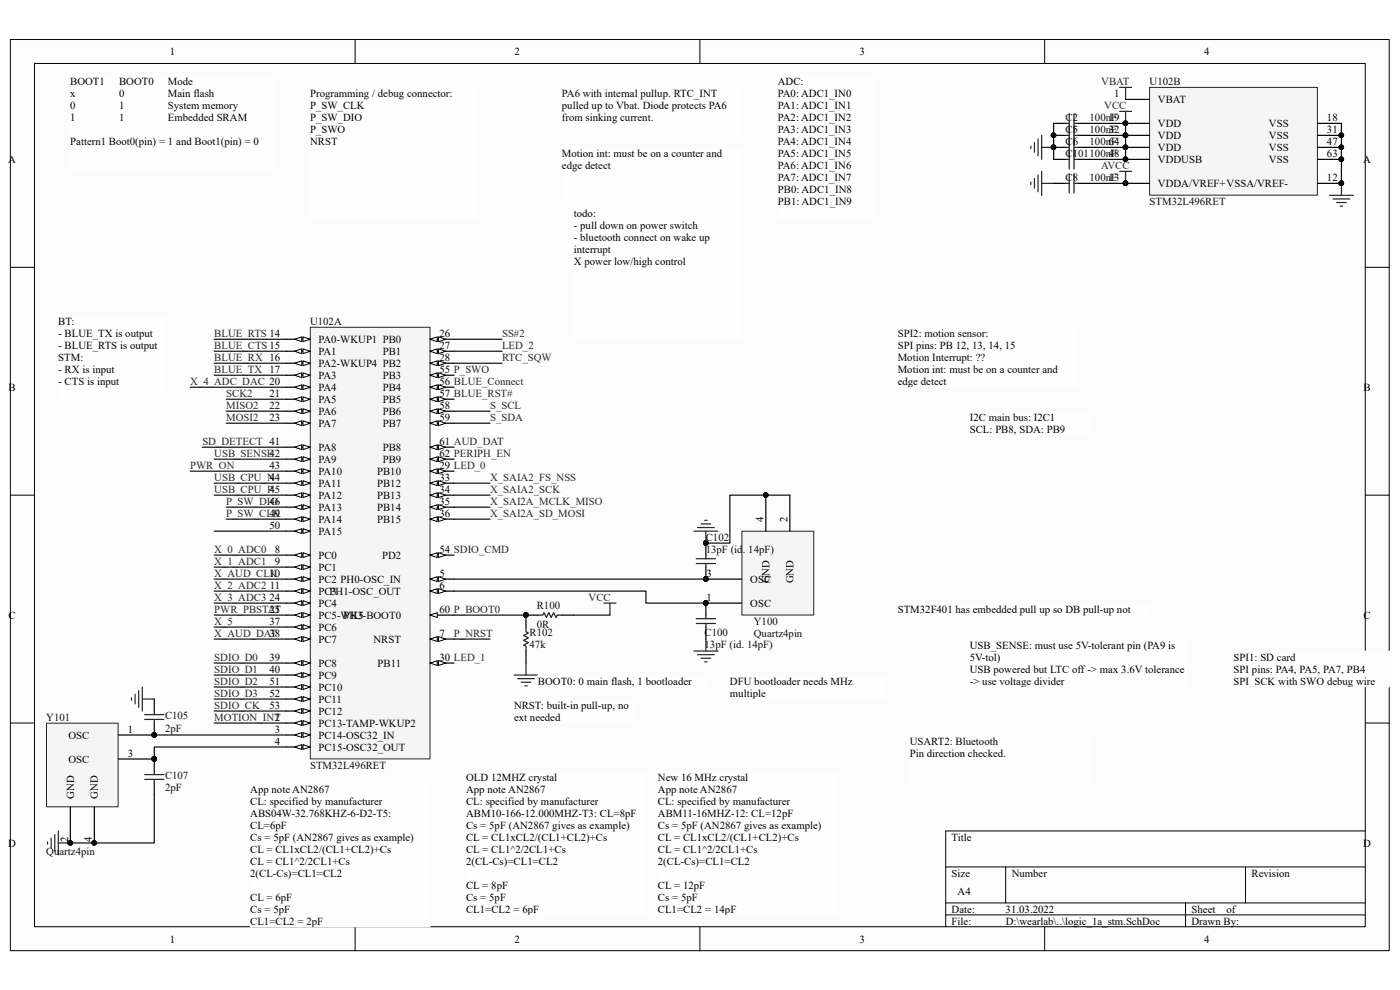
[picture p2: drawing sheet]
<svg xmlns="http://www.w3.org/2000/svg" width="297mm" height="210mm" viewBox="0 0 297 210" stroke-linecap="round" stroke-linejoin="round" font-family="sans-serif">
<path d="M2.2 8.4h292.5v193.3h-292.5z" fill="#fcfcfc"/>
<path d="M2.2 8.4h292.5v193.3h-292.5z" fill="none" stroke="#000" stroke-width=".21"/>
<path d="M7.4 13.5h282.2v183.1h-282.2z" fill="#fcfcfc"/>
<g fill="none" stroke="#000" stroke-width=".21">
<path d="M7.3 13.5h282.3v183.1h-282.3zM75.3 8.4v5.1M148.5 8.4v5.1M221.6 8.4v5.1M2.2 56.7h5.1M289.7 56.7h5.1M2.2 105h5.1M289.7 105h5.1M2.2 153.4h5.1M289.7 153.4h5.1M289.7 176.3h-89.1v20.3M75.3 196.6v5.1"/>
<path d="M148.5 196.6v5.1M200.6 183.9h89.1M200.6 191.5h89.1M200.6 194.1h89.1M213.4 183.9v7.6M221.6 196.6v5.1M251.5 191.5v5.1M264.2 183.9v7.6"/>
</g>
<g fill="none" stroke="#262626" stroke-width=".25">
<path d="M218.7 38.6v.6M219.5 37.9v2M220.2 37.1v3.6M221 36.4v5M221 38.9h2.5M237.5 23.6h2.6M237.5 36.4h2.6M238.8 23.6v2.6M238.8 36.4v2.5M284.6 38.9v2.5M282 41.4h5.1M282.8 42.2h3.6"/>
<path d="M283.6 43h2M284.3 43.7h.5"/>
</g>
<g fill="#0e0e0e" stroke="#0e0e0e" stroke-width=".21">
<circle cx="238.8" cy="26.1" r=".48"/>
<circle cx="284.6" cy="38.9" r=".48"/>
<circle cx="238.8" cy="38.9" r=".48"/>
<circle cx="223.5" cy="28.7" r=".48"/>
<circle cx="223.5" cy="31.2" r=".48"/>
</g>
<path d="M223.5 26.2h2.6M223.5 28.7h2.6M223.5 31.3h2.6M223.5 38.9h2.6M228.6 26.2h2.6M228.6 28.7h2.6M228.6 31.3h2.6M228.6 38.9h2.6" fill="none" stroke="#000" stroke-width=".25"/>
<path d="M226.1 26.2h.7M226.1 28.7h.7M226.1 31.3h.7M226.1 38.9h.7M226.8 24.1v9.2M226.8 36.9v4M227.9 24.1v9.2M227.9 36.9v4M227.9 26.2h.7M227.9 28.7h.7M227.9 31.3h.7M227.9 38.9h.7" fill="none" stroke="#1c1c1c" stroke-width=".25"/>
<path d="M98.9 163.6h38.1v30.5h-38.1z" fill="#fefefe"/>
<path d="M98.9 163.6h38.1v30.5h-38.1z" fill="none" stroke="#fefefe" stroke-width=".21"/>
<path d="M147.2 112.7h5.1M148 111.9h3.5M148.7 111.1h2.1M149.5 110.4h.5M149.8 112.7v2.5" fill="none" stroke="#262626" stroke-width=".25"/>
<circle cx="149.7" cy="115.2" r=".48" fill="#0e0e0e" stroke="#0e0e0e" stroke-width=".21"/>
<path d="M157.4 112.7h15.2v17.8h-15.2z" fill="#f5f5f5"/>
<path d="M157.4 112.7h15.2v17.8h-15.2z" fill="none" stroke="#262626" stroke-width=".21"/>
<path d="M149.8 115.2v2.6M162.5 105v7.7M167.6 105v7.7M149.8 120.3v2.6h7.6M149.8 133v2.6M157.4 127.9h-7.6v2.6" fill="none" stroke="#000" stroke-width=".25"/>
<g fill="#0e0e0e" stroke="#0e0e0e" stroke-width=".21">
<circle cx="162.4" cy="105" r=".48"/>
<circle cx="149.7" cy="127.9" r=".48"/>
<circle cx="149.7" cy="122.8" r=".48"/>
<circle cx="149.7" cy="115.2" r=".48"/>
</g>
<path d="M147.2 138.1h5.1M148 138.9h3.5M148.7 139.6h2.1M149.8 135.6v2.5M149.5 140.4h.5" fill="none" stroke="#262626" stroke-width=".25"/>
<path d="M147.7 119.5h4.1M147.7 118.5h4.1M149.8 117.8v.7M149.8 119.5v.8M147.7 132.3h4.1M147.7 131.2h4.1M149.8 130.5v.7M149.8 132.3v.7" fill="none" stroke="#1c1c1c" stroke-width=".25"/>
<path d="M119.3 18.6h38.1v10.1h-38.1z" fill="#fefefe"/>
<path d="M119.2 18.5h38.2v10.2h-38.2z" fill="none" stroke="#fefefe" stroke-width=".21"/>
<path d="M205.8 87.3h25.3v5h-25.3z" fill="#fefefe"/>
<path d="M205.7 87.2h25.4v5.1h-25.4z" fill="none" stroke="#fefefe" stroke-width=".21"/>
<path d="M190.5 69.5h38.1v12.6h-38.1z" fill="#fefefe"/>
<path d="M190.5 69.4h38.1v12.7h-38.1z" fill="none" stroke="#fefefe" stroke-width=".21"/>
<path d="M261.7 138.2h33v7.5h-33z" fill="#fefefe"/>
<path d="M261.7 138.1h33v7.6h-33z" fill="none" stroke="#fefefe" stroke-width=".21"/>
<path d="M193.1 156h38v10.1h-38z" fill="#fefefe"/>
<path d="M193 156h38.1v10.1h-38.1z" fill="none" stroke="#fefefe" stroke-width=".21"/>
<path d="M205.8 135.6h45.7v10.1h-45.7z" fill="#fefefe"/>
<path d="M205.7 135.6h45.8v10.1h-45.8z" fill="none" stroke="#fefefe" stroke-width=".21"/>
<path d="M165.1 16h20.2v30.5h-20.2z" fill="#fefefe"/>
<path d="M165 16h20.3v30.5h-20.3z" fill="none" stroke="#fefefe" stroke-width=".21"/>
<path d="M65.9 18.6h35.5v27.9h-35.5z" fill="#fefefe"/>
<path d="M65.8 18.5h35.6v28h-35.6z" fill="none" stroke="#fefefe" stroke-width=".21"/>
<path d="M119.3 31.3h38.1v12.6h-38.1z" fill="#fefefe"/>
<path d="M119.2 31.3h38.2v12.6h-38.2z" fill="none" stroke="#fefefe" stroke-width=".21"/>
<path d="M45.5 122.9h15.2M96.3 135.6h7.7" fill="none" stroke="#0e0e0e" stroke-width=".25"/>
<path d="M109.1 148.3h25.4v5h-25.4z" fill="#fefefe"/>
<path d="M109.1 148.3h25.4v5h-25.4z" fill="none" stroke="#fefefe" stroke-width=".21"/>
<path d="M154.9 143.3h33v5h-33z" fill="#fefefe"/>
<path d="M154.9 143.2h33v5.1h-33z" fill="none" stroke="#fefefe" stroke-width=".21"/>
<path d="M96.3 102.5h7.7" fill="none" stroke="#0e0e0e" stroke-width=".25"/>
<path d="M111.6 130.5v2.5M111.6 138.1v2.6" fill="none" stroke="#000" stroke-width=".25"/>
<circle cx="111.6" cy="130.5" r=".48" fill="#0e0e0e" stroke="#0e0e0e" stroke-width=".21"/>
<path d="M111.6 133v1l.5 .3-1 .5 1 .5-1 .5 1 .5-1 .5 .5 .3v1" fill="none" stroke="#1c1c1c" stroke-width=".25"/>
<path d="M190.5 128h53.3v2.5h-53.3z" fill="#fefefe"/>
<path d="M190.5 128h53.3v2.5h-53.3z" fill="none" stroke="#fefefe" stroke-width=".21"/>
<path d="M223.5 26.2v7.6M231.2 28.7h7.6M231.2 31.3h7.6M231.2 38.9h7.6M284.6 26.2v12.7" fill="none" stroke="#0e0e0e" stroke-width=".25"/>
<g fill="#0e0e0e" stroke="#0e0e0e" stroke-width=".21">
<circle cx="284.6" cy="38.9" r=".48"/>
<circle cx="284.6" cy="33.8" r=".48"/>
<circle cx="284.6" cy="31.2" r=".48"/>
<circle cx="284.6" cy="28.7" r=".48"/>
<circle cx="238.8" cy="28.7" r=".48"/>
<circle cx="238.8" cy="31.2" r=".48"/>
<circle cx="223.5" cy="31.2" r=".48"/>
<circle cx="223.5" cy="28.7" r=".48"/>
<circle cx="238.8" cy="38.9" r=".48"/>
<circle cx="14.9" cy="178.8" r=".48"/>
</g>
<path d="M223.5 33.8h2.6M228.6 33.8h2.6" fill="none" stroke="#000" stroke-width=".25"/>
<path d="M226.1 33.8h.7M226.8 31.8v4M227.9 31.8v4M227.9 33.8h.7" fill="none" stroke="#1c1c1c" stroke-width=".25"/>
<path d="M237.5 18.5h2.6M238.8 18.5v2.6M218.7 31v.5M219.5 30.2v2.1M220.2 29.5v3.5M221 28.7v5.1M221 31.3h2.5M10.1 178.6v.5M10.9 177.8v2M11.6 177v3.6M12.4 176.3v5.1M12.4 178.8h2.5" fill="none" stroke="#262626" stroke-width=".25"/>
<path d="M9.9 153.5h15.2v17.7h-15.2z" fill="#f5f5f5"/>
<path d="M9.9 153.4h15.2v17.8h-15.2z" fill="none" stroke="#262626" stroke-width=".21"/>
<path d="M32.7 153.4v2.5h-7.6M32.7 148.3v2.5M14.9 171.2v7.6M20 171.2v7.6M25.1 161h7.6" fill="none" stroke="#000" stroke-width=".25"/>
<g fill="#0e0e0e" stroke="#0e0e0e" stroke-width=".21">
<circle cx="14.9" cy="178.8" r=".48"/>
<circle cx="20" cy="178.8" r=".48"/>
<circle cx="32.7" cy="155.9" r=".48"/>
<circle cx="32.7" cy="161" r=".48"/>
</g>
<path d="M27.9 148v.5M28.7 147.3v2M29.4 146.5v3.6M30.2 145.7v5.1M30.2 148.3h2.5" fill="none" stroke="#262626" stroke-width=".25"/>
<path d="M30.7 151.6h4.1M30.7 152.6h4.1M32.7 150.8v.8M32.7 152.6v.8" fill="none" stroke="#1c1c1c" stroke-width=".25"/>
<path d="M60.7 158.5h-28v2.5" fill="none" stroke="#0e0e0e" stroke-width=".25"/>
<path d="M53.1 166.2h38.1v30.4h-38.1z" fill="#fefefe"/>
<path d="M53.1 166.1h38.1v30.5h-38.1z" fill="none" stroke="#fefefe" stroke-width=".21"/>
<path d="M32.7 161v2.6M32.7 166.1v2.5" fill="none" stroke="#000" stroke-width=".25"/>
<g fill="#0e0e0e" stroke="#0e0e0e" stroke-width=".21">
<circle cx="32.7" cy="161" r=".48"/>
<circle cx="20" cy="178.8" r=".48"/>
<circle cx="14.9" cy="178.8" r=".48"/>
<circle cx="32.7" cy="155.9" r=".48"/>
<circle cx="111.6" cy="130.5" r=".48"/>
</g>
<path d="M30.7 164.3h4.1M30.7 165.3h4.1M32.7 163.6v.7M32.7 165.3v.8" fill="none" stroke="#1c1c1c" stroke-width=".25"/>
<g fill="none" stroke="#0e0e0e" stroke-width=".25">
<path d="M45.5 72h15.2M45.5 74.5h15.2M45.5 77.1h15.2M45.5 79.6h15.2M96.3 72h10.2M96.3 77.1h10.2M40.4 82.1h20.3M45.5 97.4h15.2M48 87.2h12.7M48 89.8h12.7M48 84.7h12.7M96.3 87.2h7.7"/>
<path d="M96.3 89.8h7.7M45.5 102.5h15.2M45.5 105h15.2M45.5 117.8h15.2M45.5 112.7h15.2M48 107.6h12.7M48 110.1h12.7M96.3 105h7.7M96.3 107.6h7.7M96.3 110.1h7.7M45.5 120.3h15.2M45.5 127.9h15.2"/>
<path d="M45.5 130.5h15.2M45.5 125.4h15.2M96.3 130.5h15.3M32.7 155.9h28M45.5 140.7h15.2M45.5 143.2h15.2M45.5 145.7h15.2M45.5 148.3h15.2M45.5 150.8h15.2M32.7 168.6v10.2h-17.8"/>
</g>
<path d="M109 143.2h5.1M109.8 144h3.6M110.6 144.7h2M111.3 145.5h.5M111.6 140.7v2.5" fill="none" stroke="#262626" stroke-width=".25"/>
<path d="M15 16h43.1v20.3h-43.1z" fill="#fefefe"/>
<path d="M14.9 16h43.2v20.3h-43.2z" fill="none" stroke="#fefefe" stroke-width=".21"/>
<path d="M114.2 143.3h35.5v2.4h-35.5z" fill="#fefefe"/>
<path d="M114.1 143.2h35.6v2.5h-35.6z" fill="none" stroke="#fefefe" stroke-width=".21"/>
<path d="M128.1 127.9h2.6M129.4 127.9v2.6" fill="none" stroke="#262626" stroke-width=".25"/>
<path d="M96.3 125.4h40.7v2.5h12.8M96.3 122.9h53.5" fill="none" stroke="#0e0e0e" stroke-width=".25"/>
<g fill="#0e0e0e" stroke="#0e0e0e" stroke-width=".21">
<circle cx="149.7" cy="122.8" r=".48"/>
<circle cx="149.7" cy="127.9" r=".48"/>
</g>
<path d="M121.8 44h35.6v27.9h-35.6z" fill="#fefefe"/>
<path d="M121.8 44h35.6v27.9h-35.6z" fill="none" stroke="#fefefe" stroke-width=".21"/>
<path d="M45.5 153.4h15.2" fill="none" stroke="#0e0e0e" stroke-width=".25"/>
<path d="M12.4 66.9h22.8v17.8h-22.8z" fill="#fefefe"/>
<path d="M12.4 66.9h22.8v17.8h-22.8z" fill="none" stroke="#fefefe" stroke-width=".21"/>
<path d="M42.9 94.9h17.8" fill="none" stroke="#0e0e0e" stroke-width=".25"/>
<path d="M65.9 69.5h25.3v91.5h-25.3z" fill="#f5f5f5"/>
<path d="M65.8 69.4h25.4v91.6h-25.4z" fill="none" stroke="#262626" stroke-width=".21"/>
<path d="M60.7 72h5.1" fill="none" stroke="#000" stroke-width=".25"/>
<path d="M64.3 71.5l1.5 .5-1.5 .5z" fill="#fcfcfc"/>
<path d="M64.3 71.5l1.5 .5-1.5 .5z" fill="none" stroke="#000" stroke-width=".21"/>
<path d="M62.5 72l1.5-.5v1z" fill="#fcfcfc"/>
<path d="M62.5 72l1.5-.5v1z" fill="none" stroke="#000" stroke-width=".21"/>
<path d="M60.7 74.5h5.1" fill="none" stroke="#000" stroke-width=".25"/>
<path d="M64.3 74l1.5 .5-1.5 .5z" fill="#fcfcfc"/>
<path d="M64.3 74l1.5 .5-1.5 .5z" fill="none" stroke="#000" stroke-width=".21"/>
<path d="M62.5 74.5l1.5-.5v1z" fill="#fcfcfc"/>
<path d="M62.5 74.5l1.5-.5v1z" fill="none" stroke="#000" stroke-width=".21"/>
<path d="M60.7 77.1h5.1" fill="none" stroke="#000" stroke-width=".25"/>
<path d="M64.3 76.5l1.5 .6-1.5 .5z" fill="#fcfcfc"/>
<path d="M64.3 76.5l1.5 .6-1.5 .5z" fill="none" stroke="#000" stroke-width=".21"/>
<path d="M62.5 77.1l1.5-.6v1.1z" fill="#fcfcfc"/>
<path d="M62.5 77.1l1.5-.6v1.1z" fill="none" stroke="#000" stroke-width=".21"/>
<path d="M60.7 79.6h5.1" fill="none" stroke="#000" stroke-width=".25"/>
<path d="M64.3 79.1l1.5 .5-1.5 .5z" fill="#fcfcfc"/>
<path d="M64.3 79.1l1.5 .5-1.5 .5z" fill="none" stroke="#000" stroke-width=".21"/>
<path d="M62.5 79.6l1.5-.5v1z" fill="#fcfcfc"/>
<path d="M62.5 79.6l1.5-.5v1z" fill="none" stroke="#000" stroke-width=".21"/>
<path d="M60.7 82.1h5.1" fill="none" stroke="#000" stroke-width=".25"/>
<path d="M64.3 81.6l1.5 .5-1.5 .6z" fill="#fcfcfc"/>
<path d="M64.3 81.6l1.5 .5-1.5 .6z" fill="none" stroke="#000" stroke-width=".21"/>
<path d="M62.5 82.1l1.5-.5v1.1z" fill="#fcfcfc"/>
<path d="M62.5 82.1l1.5-.5v1.1z" fill="none" stroke="#000" stroke-width=".21"/>
<path d="M60.7 84.7h5.1" fill="none" stroke="#000" stroke-width=".25"/>
<path d="M64.3 84.2l1.5 .5-1.5 .5z" fill="#fcfcfc"/>
<path d="M64.3 84.2l1.5 .5-1.5 .5z" fill="none" stroke="#000" stroke-width=".21"/>
<path d="M62.5 84.7l1.5-.5v1z" fill="#fcfcfc"/>
<path d="M62.5 84.7l1.5-.5v1z" fill="none" stroke="#000" stroke-width=".21"/>
<path d="M60.7 87.2h5.1" fill="none" stroke="#000" stroke-width=".25"/>
<path d="M64.3 86.7l1.5 .5-1.5 .5z" fill="#fcfcfc"/>
<path d="M64.3 86.7l1.5 .5-1.5 .5z" fill="none" stroke="#000" stroke-width=".21"/>
<path d="M62.5 87.2l1.5-.5v1z" fill="#fcfcfc"/>
<path d="M62.5 87.2l1.5-.5v1z" fill="none" stroke="#000" stroke-width=".21"/>
<path d="M60.7 89.8h5.1" fill="none" stroke="#000" stroke-width=".25"/>
<path d="M64.3 89.3l1.5 .5-1.5 .5z" fill="#fcfcfc"/>
<path d="M64.3 89.3l1.5 .5-1.5 .5z" fill="none" stroke="#000" stroke-width=".21"/>
<path d="M62.5 89.8l1.5-.5v1z" fill="#fcfcfc"/>
<path d="M62.5 89.8l1.5-.5v1z" fill="none" stroke="#000" stroke-width=".21"/>
<path d="M91.2 72h5.1" fill="none" stroke="#000" stroke-width=".25"/>
<path d="M91.2 72l1.6-.5v1z" fill="#fcfcfc"/>
<path d="M91.2 72l1.6-.5v1z" fill="none" stroke="#000" stroke-width=".21"/>
<path d="M93 71.5l1.5 .5-1.5 .5z" fill="#fcfcfc"/>
<path d="M93 71.5l1.5 .5-1.5 .5z" fill="none" stroke="#000" stroke-width=".21"/>
<path d="M91.2 74.5h5.1" fill="none" stroke="#000" stroke-width=".25"/>
<path d="M91.2 74.5l1.6-.5v1z" fill="#fcfcfc"/>
<path d="M91.2 74.5l1.6-.5v1z" fill="none" stroke="#000" stroke-width=".21"/>
<path d="M93 74l1.5 .5-1.5 .5z" fill="#fcfcfc"/>
<path d="M93 74l1.5 .5-1.5 .5z" fill="none" stroke="#000" stroke-width=".21"/>
<path d="M91.2 77.1h5.1" fill="none" stroke="#000" stroke-width=".25"/>
<path d="M91.2 77.1l1.6-.6v1.1z" fill="#fcfcfc"/>
<path d="M91.2 77.1l1.6-.6v1.1z" fill="none" stroke="#000" stroke-width=".21"/>
<path d="M93 76.5l1.5 .6-1.5 .5z" fill="#fcfcfc"/>
<path d="M93 76.5l1.5 .6-1.5 .5z" fill="none" stroke="#000" stroke-width=".21"/>
<path d="M91.2 100h5.1" fill="none" stroke="#000" stroke-width=".25"/>
<path d="M91.2 100l1.6-.6v1.1z" fill="#fcfcfc"/>
<path d="M91.2 100l1.6-.6v1.1z" fill="none" stroke="#000" stroke-width=".21"/>
<path d="M93 99.4l1.5 .6-1.5 .5z" fill="#fcfcfc"/>
<path d="M93 99.4l1.5 .6-1.5 .5z" fill="none" stroke="#000" stroke-width=".21"/>
<path d="M91.2 102.5h5.1" fill="none" stroke="#000" stroke-width=".25"/>
<path d="M91.2 102.5l1.6-.5v1z" fill="#fcfcfc"/>
<path d="M91.2 102.5l1.6-.5v1z" fill="none" stroke="#000" stroke-width=".21"/>
<path d="M93 102l1.5 .5-1.5 .5z" fill="#fcfcfc"/>
<path d="M93 102l1.5 .5-1.5 .5z" fill="none" stroke="#000" stroke-width=".21"/>
<path d="M91.2 105h5.1" fill="none" stroke="#000" stroke-width=".25"/>
<path d="M91.2 105l1.6-.5v1.1z" fill="#fcfcfc"/>
<path d="M91.2 105l1.6-.5v1.1z" fill="none" stroke="#000" stroke-width=".21"/>
<path d="M93 104.5l1.5 .5-1.5 .6z" fill="#fcfcfc"/>
<path d="M93 104.5l1.5 .5-1.5 .6z" fill="none" stroke="#000" stroke-width=".21"/>
<path d="M91.2 107.6h5.1" fill="none" stroke="#000" stroke-width=".25"/>
<path d="M91.2 107.6l1.6-.5v1z" fill="#fcfcfc"/>
<path d="M91.2 107.6l1.6-.5v1z" fill="none" stroke="#000" stroke-width=".21"/>
<path d="M93 107.1l1.5 .5-1.5 .5z" fill="#fcfcfc"/>
<path d="M93 107.1l1.5 .5-1.5 .5z" fill="none" stroke="#000" stroke-width=".21"/>
<path d="M91.2 110.1h5.1" fill="none" stroke="#000" stroke-width=".25"/>
<path d="M91.2 110.1l1.6-.5v1z" fill="#fcfcfc"/>
<path d="M91.2 110.1l1.6-.5v1z" fill="none" stroke="#000" stroke-width=".21"/>
<path d="M93 109.6l1.5 .5-1.5 .5z" fill="#fcfcfc"/>
<path d="M93 109.6l1.5 .5-1.5 .5z" fill="none" stroke="#000" stroke-width=".21"/>
<path d="M60.7 94.9h5.1" fill="none" stroke="#000" stroke-width=".25"/>
<path d="M64.3 94.4l1.5 .5-1.5 .5z" fill="#fcfcfc"/>
<path d="M64.3 94.4l1.5 .5-1.5 .5z" fill="none" stroke="#000" stroke-width=".21"/>
<path d="M62.5 94.9l1.5-.5v1z" fill="#fcfcfc"/>
<path d="M62.5 94.9l1.5-.5v1z" fill="none" stroke="#000" stroke-width=".21"/>
<path d="M60.7 97.4h5.1" fill="none" stroke="#000" stroke-width=".25"/>
<path d="M64.3 96.9l1.5 .5-1.5 .5z" fill="#fcfcfc"/>
<path d="M64.3 96.9l1.5 .5-1.5 .5z" fill="none" stroke="#000" stroke-width=".21"/>
<path d="M62.5 97.4l1.5-.5v1z" fill="#fcfcfc"/>
<path d="M62.5 97.4l1.5-.5v1z" fill="none" stroke="#000" stroke-width=".21"/>
<path d="M60.7 100h5.1" fill="none" stroke="#000" stroke-width=".25"/>
<path d="M64.3 99.4l1.5 .6-1.5 .5z" fill="#fcfcfc"/>
<path d="M64.3 99.4l1.5 .6-1.5 .5z" fill="none" stroke="#000" stroke-width=".21"/>
<path d="M62.5 100l1.5-.6v1.1z" fill="#fcfcfc"/>
<path d="M62.5 100l1.5-.6v1.1z" fill="none" stroke="#000" stroke-width=".21"/>
<path d="M60.7 102.5h5.1" fill="none" stroke="#000" stroke-width=".25"/>
<path d="M64.3 102l1.5 .5-1.5 .5z" fill="#fcfcfc"/>
<path d="M64.3 102l1.5 .5-1.5 .5z" fill="none" stroke="#000" stroke-width=".21"/>
<path d="M62.5 102.5l1.5-.5v1z" fill="#fcfcfc"/>
<path d="M62.5 102.5l1.5-.5v1z" fill="none" stroke="#000" stroke-width=".21"/>
<path d="M60.7 105h5.1" fill="none" stroke="#000" stroke-width=".25"/>
<path d="M64.3 104.5l1.5 .5-1.5 .6z" fill="#fcfcfc"/>
<path d="M64.3 104.5l1.5 .5-1.5 .6z" fill="none" stroke="#000" stroke-width=".21"/>
<path d="M62.5 105l1.5-.5v1.1z" fill="#fcfcfc"/>
<path d="M62.5 105l1.5-.5v1.1z" fill="none" stroke="#000" stroke-width=".21"/>
<path d="M60.7 107.6h5.1" fill="none" stroke="#000" stroke-width=".25"/>
<path d="M64.3 107.1l1.5 .5-1.5 .5z" fill="#fcfcfc"/>
<path d="M64.3 107.1l1.5 .5-1.5 .5z" fill="none" stroke="#000" stroke-width=".21"/>
<path d="M62.5 107.6l1.5-.5v1z" fill="#fcfcfc"/>
<path d="M62.5 107.6l1.5-.5v1z" fill="none" stroke="#000" stroke-width=".21"/>
<path d="M60.7 110.1h5.1" fill="none" stroke="#000" stroke-width=".25"/>
<path d="M64.3 109.6l1.5 .5-1.5 .5z" fill="#fcfcfc"/>
<path d="M64.3 109.6l1.5 .5-1.5 .5z" fill="none" stroke="#000" stroke-width=".21"/>
<path d="M62.5 110.1l1.5-.5v1z" fill="#fcfcfc"/>
<path d="M62.5 110.1l1.5-.5v1z" fill="none" stroke="#000" stroke-width=".21"/>
<path d="M60.7 112.7h5.1" fill="none" stroke="#000" stroke-width=".25"/>
<path d="M64.3 112.2l1.5 .5-1.5 .5z" fill="#fcfcfc"/>
<path d="M64.3 112.2l1.5 .5-1.5 .5z" fill="none" stroke="#000" stroke-width=".21"/>
<path d="M62.5 112.7l1.5-.5v1z" fill="#fcfcfc"/>
<path d="M62.5 112.7l1.5-.5v1z" fill="none" stroke="#000" stroke-width=".21"/>
<path d="M91.2 79.6h5.1" fill="none" stroke="#000" stroke-width=".25"/>
<path d="M91.2 79.6l1.6-.5v1z" fill="#fcfcfc"/>
<path d="M91.2 79.6l1.6-.5v1z" fill="none" stroke="#000" stroke-width=".21"/>
<path d="M93 79.1l1.5 .5-1.5 .5z" fill="#fcfcfc"/>
<path d="M93 79.1l1.5 .5-1.5 .5z" fill="none" stroke="#000" stroke-width=".21"/>
<path d="M91.2 82.1h5.1" fill="none" stroke="#000" stroke-width=".25"/>
<path d="M91.2 82.1l1.6-.5v1.1z" fill="#fcfcfc"/>
<path d="M91.2 82.1l1.6-.5v1.1z" fill="none" stroke="#000" stroke-width=".21"/>
<path d="M93 81.6l1.5 .5-1.5 .6z" fill="#fcfcfc"/>
<path d="M93 81.6l1.5 .5-1.5 .6z" fill="none" stroke="#000" stroke-width=".21"/>
<path d="M91.2 84.7h5.1" fill="none" stroke="#000" stroke-width=".25"/>
<path d="M91.2 84.7l1.6-.5v1z" fill="#fcfcfc"/>
<path d="M91.2 84.7l1.6-.5v1z" fill="none" stroke="#000" stroke-width=".21"/>
<path d="M93 84.2l1.5 .5-1.5 .5z" fill="#fcfcfc"/>
<path d="M93 84.2l1.5 .5-1.5 .5z" fill="none" stroke="#000" stroke-width=".21"/>
<path d="M91.2 87.2h5.1" fill="none" stroke="#000" stroke-width=".25"/>
<path d="M91.2 87.2l1.6-.5v1z" fill="#fcfcfc"/>
<path d="M91.2 87.2l1.6-.5v1z" fill="none" stroke="#000" stroke-width=".21"/>
<path d="M93 86.7l1.5 .5-1.5 .5z" fill="#fcfcfc"/>
<path d="M93 86.7l1.5 .5-1.5 .5z" fill="none" stroke="#000" stroke-width=".21"/>
<path d="M91.2 89.8h5.1" fill="none" stroke="#000" stroke-width=".25"/>
<path d="M91.2 89.8l1.6-.5v1z" fill="#fcfcfc"/>
<path d="M91.2 89.8l1.6-.5v1z" fill="none" stroke="#000" stroke-width=".21"/>
<path d="M93 89.3l1.5 .5-1.5 .5z" fill="#fcfcfc"/>
<path d="M93 89.3l1.5 .5-1.5 .5z" fill="none" stroke="#000" stroke-width=".21"/>
<path d="M91.2 94.9h5.1" fill="none" stroke="#000" stroke-width=".25"/>
<path d="M91.2 94.9l1.6-.5v1z" fill="#fcfcfc"/>
<path d="M91.2 94.9l1.6-.5v1z" fill="none" stroke="#000" stroke-width=".21"/>
<path d="M93 94.4l1.5 .5-1.5 .5z" fill="#fcfcfc"/>
<path d="M93 94.4l1.5 .5-1.5 .5z" fill="none" stroke="#000" stroke-width=".21"/>
<path d="M91.2 97.4h5.1" fill="none" stroke="#000" stroke-width=".25"/>
<path d="M91.2 97.4l1.6-.5v1z" fill="#fcfcfc"/>
<path d="M91.2 97.4l1.6-.5v1z" fill="none" stroke="#000" stroke-width=".21"/>
<path d="M93 96.9l1.5 .5-1.5 .5z" fill="#fcfcfc"/>
<path d="M93 96.9l1.5 .5-1.5 .5z" fill="none" stroke="#000" stroke-width=".21"/>
<path d="M60.7 153.4h5.1" fill="none" stroke="#000" stroke-width=".25"/>
<path d="M64.3 152.9l1.5 .5-1.5 .5z" fill="#fcfcfc"/>
<path d="M64.3 152.9l1.5 .5-1.5 .5z" fill="none" stroke="#000" stroke-width=".21"/>
<path d="M62.5 153.4l1.5-.5v1z" fill="#fcfcfc"/>
<path d="M62.5 153.4l1.5-.5v1z" fill="none" stroke="#000" stroke-width=".21"/>
<path d="M60.7 155.9h5.1" fill="none" stroke="#000" stroke-width=".25"/>
<path d="M64.3 155.4l1.5 .5-1.5 .5z" fill="#fcfcfc"/>
<path d="M64.3 155.4l1.5 .5-1.5 .5z" fill="none" stroke="#000" stroke-width=".21"/>
<path d="M62.5 155.9l1.5-.5v1z" fill="#fcfcfc"/>
<path d="M62.5 155.9l1.5-.5v1z" fill="none" stroke="#000" stroke-width=".21"/>
<path d="M60.7 158.5h5.1" fill="none" stroke="#000" stroke-width=".25"/>
<path d="M64.3 158l1.5 .5-1.5 .5z" fill="#fcfcfc"/>
<path d="M64.3 158l1.5 .5-1.5 .5z" fill="none" stroke="#000" stroke-width=".21"/>
<path d="M62.5 158.5l1.5-.5v1z" fill="#fcfcfc"/>
<path d="M62.5 158.5l1.5-.5v1z" fill="none" stroke="#000" stroke-width=".21"/>
<path d="M60.7 117.8h5.1" fill="none" stroke="#000" stroke-width=".25"/>
<path d="M64.3 117.3l1.5 .5-1.5 .5z" fill="#fcfcfc"/>
<path d="M64.3 117.3l1.5 .5-1.5 .5z" fill="none" stroke="#000" stroke-width=".21"/>
<path d="M62.5 117.8l1.5-.5v1z" fill="#fcfcfc"/>
<path d="M62.5 117.8l1.5-.5v1z" fill="none" stroke="#000" stroke-width=".21"/>
<path d="M60.7 120.3h5.1" fill="none" stroke="#000" stroke-width=".25"/>
<path d="M64.3 119.8l1.5 .5-1.5 .5z" fill="#fcfcfc"/>
<path d="M64.3 119.8l1.5 .5-1.5 .5z" fill="none" stroke="#000" stroke-width=".21"/>
<path d="M62.5 120.3l1.5-.5v1z" fill="#fcfcfc"/>
<path d="M62.5 120.3l1.5-.5v1z" fill="none" stroke="#000" stroke-width=".21"/>
<path d="M60.7 122.9h5.1" fill="none" stroke="#000" stroke-width=".25"/>
<path d="M64.3 122.3l1.5 .6-1.5 .5z" fill="#fcfcfc"/>
<path d="M64.3 122.3l1.5 .6-1.5 .5z" fill="none" stroke="#000" stroke-width=".21"/>
<path d="M62.5 122.9l1.5-.6v1.1z" fill="#fcfcfc"/>
<path d="M62.5 122.9l1.5-.6v1.1z" fill="none" stroke="#000" stroke-width=".21"/>
<path d="M60.7 125.4h5.1" fill="none" stroke="#000" stroke-width=".25"/>
<path d="M64.3 124.9l1.5 .5-1.5 .5z" fill="#fcfcfc"/>
<path d="M64.3 124.9l1.5 .5-1.5 .5z" fill="none" stroke="#000" stroke-width=".21"/>
<path d="M62.5 125.4l1.5-.5v1z" fill="#fcfcfc"/>
<path d="M62.5 125.4l1.5-.5v1z" fill="none" stroke="#000" stroke-width=".21"/>
<path d="M60.7 127.9h5.1" fill="none" stroke="#000" stroke-width=".25"/>
<path d="M64.3 127.4l1.5 .5-1.5 .5z" fill="#fcfcfc"/>
<path d="M64.3 127.4l1.5 .5-1.5 .5z" fill="none" stroke="#000" stroke-width=".21"/>
<path d="M62.5 127.9l1.5-.5v1z" fill="#fcfcfc"/>
<path d="M62.5 127.9l1.5-.5v1z" fill="none" stroke="#000" stroke-width=".21"/>
<path d="M60.7 130.5h5.1" fill="none" stroke="#000" stroke-width=".25"/>
<path d="M64.3 130l1.5 .5-1.5 .5z" fill="#fcfcfc"/>
<path d="M64.3 130l1.5 .5-1.5 .5z" fill="none" stroke="#000" stroke-width=".21"/>
<path d="M62.5 130.5l1.5-.5v1z" fill="#fcfcfc"/>
<path d="M62.5 130.5l1.5-.5v1z" fill="none" stroke="#000" stroke-width=".21"/>
<path d="M60.7 133h5.1" fill="none" stroke="#000" stroke-width=".25"/>
<path d="M64.3 132.5l1.5 .5-1.5 .5z" fill="#fcfcfc"/>
<path d="M64.3 132.5l1.5 .5-1.5 .5z" fill="none" stroke="#000" stroke-width=".21"/>
<path d="M62.5 133l1.5-.5v1z" fill="#fcfcfc"/>
<path d="M62.5 133l1.5-.5v1z" fill="none" stroke="#000" stroke-width=".21"/>
<path d="M60.7 135.6h5.1" fill="none" stroke="#000" stroke-width=".25"/>
<path d="M64.3 135.1l1.5 .5-1.5 .5z" fill="#fcfcfc"/>
<path d="M64.3 135.1l1.5 .5-1.5 .5z" fill="none" stroke="#000" stroke-width=".21"/>
<path d="M62.5 135.6l1.5-.5v1z" fill="#fcfcfc"/>
<path d="M62.5 135.6l1.5-.5v1z" fill="none" stroke="#000" stroke-width=".21"/>
<path d="M60.7 140.7h5.1" fill="none" stroke="#000" stroke-width=".25"/>
<path d="M64.3 140.1l1.5 .6-1.5 .5z" fill="#fcfcfc"/>
<path d="M64.3 140.1l1.5 .6-1.5 .5z" fill="none" stroke="#000" stroke-width=".21"/>
<path d="M62.5 140.7l1.5-.6v1.1z" fill="#fcfcfc"/>
<path d="M62.5 140.7l1.5-.6v1.1z" fill="none" stroke="#000" stroke-width=".21"/>
<path d="M60.7 143.2h5.1" fill="none" stroke="#000" stroke-width=".25"/>
<path d="M64.3 142.7l1.5 .5-1.5 .5z" fill="#fcfcfc"/>
<path d="M64.3 142.7l1.5 .5-1.5 .5z" fill="none" stroke="#000" stroke-width=".21"/>
<path d="M62.5 143.2l1.5-.5v1z" fill="#fcfcfc"/>
<path d="M62.5 143.2l1.5-.5v1z" fill="none" stroke="#000" stroke-width=".21"/>
<path d="M60.7 145.7h5.1" fill="none" stroke="#000" stroke-width=".25"/>
<path d="M64.3 145.2l1.5 .5-1.5 .6z" fill="#fcfcfc"/>
<path d="M64.3 145.2l1.5 .5-1.5 .6z" fill="none" stroke="#000" stroke-width=".21"/>
<path d="M62.5 145.7l1.5-.5v1.1z" fill="#fcfcfc"/>
<path d="M62.5 145.7l1.5-.5v1.1z" fill="none" stroke="#000" stroke-width=".21"/>
<path d="M60.7 148.3h5.1" fill="none" stroke="#000" stroke-width=".25"/>
<path d="M64.3 147.8l1.5 .5-1.5 .5z" fill="#fcfcfc"/>
<path d="M64.3 147.8l1.5 .5-1.5 .5z" fill="none" stroke="#000" stroke-width=".21"/>
<path d="M62.5 148.3l1.5-.5v1z" fill="#fcfcfc"/>
<path d="M62.5 148.3l1.5-.5v1z" fill="none" stroke="#000" stroke-width=".21"/>
<path d="M60.7 150.8h5.1" fill="none" stroke="#000" stroke-width=".25"/>
<path d="M64.3 150.3l1.5 .5-1.5 .5z" fill="#fcfcfc"/>
<path d="M64.3 150.3l1.5 .5-1.5 .5z" fill="none" stroke="#000" stroke-width=".21"/>
<path d="M62.5 150.8l1.5-.5v1z" fill="#fcfcfc"/>
<path d="M62.5 150.8l1.5-.5v1z" fill="none" stroke="#000" stroke-width=".21"/>
<path d="M91.2 117.8h5.1" fill="none" stroke="#000" stroke-width=".25"/>
<path d="M91.2 117.8l1.6-.5v1z" fill="#fcfcfc"/>
<path d="M91.2 117.8l1.6-.5v1z" fill="none" stroke="#000" stroke-width=".21"/>
<path d="M93 117.3l1.5 .5-1.5 .5z" fill="#fcfcfc"/>
<path d="M93 117.3l1.5 .5-1.5 .5z" fill="none" stroke="#000" stroke-width=".21"/>
<path d="M91.2 122.9h5.1" fill="none" stroke="#000" stroke-width=".25"/>
<path d="M91.2 122.9l1.6-.6v1.1z" fill="#fcfcfc"/>
<path d="M91.2 122.9l1.6-.6v1.1z" fill="none" stroke="#000" stroke-width=".21"/>
<path d="M93 122.3l1.5 .6-1.5 .5z" fill="#fcfcfc"/>
<path d="M93 122.3l1.5 .6-1.5 .5z" fill="none" stroke="#000" stroke-width=".21"/>
<path d="M91.2 125.4h5.1" fill="none" stroke="#000" stroke-width=".25"/>
<path d="M91.2 125.4l1.6-.5v1z" fill="#fcfcfc"/>
<path d="M91.2 125.4l1.6-.5v1z" fill="none" stroke="#000" stroke-width=".21"/>
<path d="M93 124.9l1.5 .5-1.5 .5z" fill="#fcfcfc"/>
<path d="M93 124.9l1.5 .5-1.5 .5z" fill="none" stroke="#000" stroke-width=".21"/>
<path d="M91.2 135.6h5.1" fill="none" stroke="#000" stroke-width=".25"/>
<path d="M91.2 135.6l1.6-.5v1z" fill="#fcfcfc"/>
<path d="M91.2 135.6l1.6-.5v1z" fill="none" stroke="#000" stroke-width=".21"/>
<path d="M93 135.1l1.5 .5-1.5 .5z" fill="#fcfcfc"/>
<path d="M93 135.1l1.5 .5-1.5 .5z" fill="none" stroke="#000" stroke-width=".21"/>
<path d="M91.2 140.7h5.1" fill="none" stroke="#000" stroke-width=".25"/>
<path d="M91.2 140.7l1.6-.6v1.1z" fill="#fcfcfc"/>
<path d="M91.2 140.7l1.6-.6v1.1z" fill="none" stroke="#000" stroke-width=".21"/>
<path d="M93 140.1l1.5 .6-1.5 .5z" fill="#fcfcfc"/>
<path d="M93 140.1l1.5 .6-1.5 .5z" fill="none" stroke="#000" stroke-width=".21"/>
<path d="M91.2 130.5h5.1" fill="none" stroke="#000" stroke-width=".25"/>
<path d="M91.2 130.5l1.6-.5v1z" fill="#fcfcfc"/>
<path d="M91.2 130.5l1.6-.5v1z" fill="none" stroke="#000" stroke-width=".21"/>
<path d="M243.9 18.6h35.6v22.8h-35.6z" fill="#f5f5f5"/>
<path d="M243.9 18.5h35.6v22.9h-35.6z" fill="none" stroke="#262626" stroke-width=".21"/>
<g fill="none" stroke="#000" stroke-width=".25">
<path d="M238.8 21.1h5.1M238.8 38.9h5.1M238.8 26.2h5.1M238.8 28.7h5.1M238.8 31.3h5.1M238.8 33.8h5.1M279.5 38.9h5.1M279.5 26.2h5.1M279.5 28.7h5.1M279.5 31.3h5.1M279.5 33.8h5.1M111.6 130.5h2.5"/>
<path d="M119.2 130.5h2.6"/>
</g>
<g fill="#0e0e0e" stroke="#0e0e0e" stroke-width=".21">
<circle cx="284.6" cy="38.9" r=".48"/>
<circle cx="238.8" cy="38.9" r=".48"/>
<circle cx="238.8" cy="26.1" r=".48"/>
<circle cx="284.6" cy="28.7" r=".48"/>
<circle cx="238.8" cy="28.7" r=".48"/>
<circle cx="284.6" cy="31.2" r=".48"/>
<circle cx="238.8" cy="33.8" r=".48"/>
<circle cx="284.6" cy="33.8" r=".48"/>
<circle cx="238.8" cy="31.2" r=".48"/>
<circle cx="149.7" cy="115.2" r=".48"/>
<circle cx="162.4" cy="105" r=".48"/>
<circle cx="111.6" cy="130.5" r=".48"/>
</g>
<path d="M231.2 26.2h7.6v7.6h-7.6M96.3 74.5h10.2M40.4 100h20.3M167.6 105h-12.8v10.2h-5M45.5 135.6h15.2M45.5 133h15.2M121.8 130.5h7.6" fill="none" stroke="#0e0e0e" stroke-width=".25"/>
<path d="M114.1 130.5h1.1l.2-.5 .5 1 .5-1 .5 1 .5-1 .6 1 .2-.5h1" fill="none" stroke="#1c1c1c" stroke-width=".25"/>
<path d="M139.6 163.6h38.1v30.5h-38.1z" fill="#fefefe"/>
<path d="M139.6 163.6h38.1v30.5h-38.1z" fill="none" stroke="#fefefe" stroke-width=".21"/>
<g font-size="2.3">
<text x="36" y="11.7">1</text>
<text x="109.2" y="11.7">2</text>
<text x="182.3" y="11.7">3</text>
<text x="255.4" y="11.7">4</text>
<text x="14.9" y="18">BOOT1</text>
<text x="14.9" y="20.6">x</text>
<text x="14.9" y="23.1">0</text>
<text x="25.3" y="18">BOOT0</text>
<text x="25.3" y="20.6">0</text>
<text x="25.3" y="23.1">1</text>
<text x="35.6" y="18">Mode</text>
<text x="35.6" y="20.6">Main flash</text>
<text x="35.6" y="23.1">System memory</text>
<text x="65.8" y="20.6">Programming / debug connector:</text>
<text x="65.8" y="23.1">P_SW_CLK</text>
<text x="119.2" y="20.6">PA6 with internal pullup. RTC_INT</text>
<text x="119.2" y="23.1">pulled up to Vbat. Diode protects PA6</text>
<text x="165" y="18">ADC:</text>
<text x="165" y="20.6">PA0: ADC1_IN0</text>
<text x="165" y="23.1">PA1: ADC1_IN1</text>
<text x="236.4" y="20.6">1</text>
<text x="245.7" y="21.8">VBAT</text>
<text x="14.9" y="25.7">1</text>
<text x="25.3" y="25.7">1</text>
<text x="35.6" y="25.7">Embedded SRAM</text>
<text x="65.8" y="25.7">P_SW_DIO</text>
<text x="65.8" y="28.2">P_SWO</text>
<text x="119.2" y="25.7">from sinking current.</text>
<text x="165" y="25.7">PA2: ADC1_IN2</text>
<text x="165" y="28.2">PA3: ADC1_IN3</text>
<text x="235.2" y="25.7">19</text>
<text x="235.2" y="28.2">32</text>
<text x="245.7" y="27">VDD</text>
<text x="245.7" y="29.5">VDD</text>
<text x="269.2" y="27">VSS</text>
<text x="269.2" y="29.5">VSS</text>
<text x="281.5" y="25.7">18</text>
<text x="281.5" y="28.2">31</text>
<text x="1.7" y="34.6">A</text>
<text x="14.9" y="30.8">Pattern1 Boot0(pin) = 1 and Boot1(pin) = 0</text>
<text x="65.8" y="30.8">NRST</text>
<text x="119.2" y="33.3">Motion int: must be on a counter and</text>
<text x="119.2" y="35.9">edge detect</text>
<text x="165" y="30.8">PA4: ADC1_IN4</text>
<text x="165" y="33.3">PA5: ADC1_IN5</text>
<text x="165" y="35.9">PA6: ADC1_IN6</text>
<text x="235.2" y="33.3">48</text>
<text x="235.2" y="30.8">64</text>
<text x="245.7" y="34.6">VDDUSB</text>
<text x="245.7" y="32">VDD</text>
<text x="269.2" y="32">VSS</text>
<text x="269.2" y="34.6">VSS</text>
<text x="281.5" y="30.8">47</text>
<text x="281.5" y="33.3">63</text>
<text x="289.2" y="34.6">A</text>
<text x="165" y="38.4">PA7: ADC1_IN7</text>
<text x="165" y="40.9">PB0: ADC1_IN8</text>
<text x="235.2" y="38.4">13</text>
<text x="245.7" y="39.7">VDDA/VREF+VSSA/VREF-</text>
<text x="281.5" y="38.4">12</text>
<text x="121.8" y="46">todo:</text>
<text x="165" y="43.5">PB1: ADC1_IN9</text>
<text x="121.8" y="48.6">- pull down on power switch</text>
<text x="121.8" y="51.1">- bluetooth connect on wake up</text>
<text x="121.8" y="53.7">interrupt</text>
<text x="121.8" y="56.2">X power low/high control</text>
<text x="12.4" y="68.9">BT:</text>
<text x="12.4" y="71.5">- BLUE_TX is output</text>
<text x="93.3" y="71.5">26</text>
<text x="190.5" y="71.5">SPI2: motion sensor:</text>
<text x="12.4" y="74">- BLUE_RTS is output</text>
<text x="12.4" y="76.6">STM:</text>
<text x="67.6" y="72.7">PA0-WKUP1 PB0</text>
<text x="67.6" y="75.3">PA1</text>
<text x="67.6" y="77.9">PA2-WKUP4 PB2</text>
<text x="81.2" y="75.3">PB1</text>
<text x="93.3" y="74">27</text>
<text x="93.3" y="76.6">28</text>
<text x="190.5" y="74">SPI pins: PB 12, 13, 14, 15</text>
<text x="190.5" y="76.6">Motion Interrupt: ??</text>
<text x="1.8" y="82.9">B</text>
<text x="12.4" y="79.1">- RX is input</text>
<text x="12.4" y="81.7">- CTS is input</text>
<text x="67.6" y="80.4">PA3</text>
<text x="67.6" y="82.9">PA4</text>
<text x="81.2" y="80.4">PB3</text>
<text x="81.2" y="82.9">PB4</text>
<text x="93.3" y="79.1">55 P_SWO</text>
<text x="93.3" y="81.7">56 BLUE_Connect</text>
<text x="190.5" y="79.1">Motion int: must be on a counter and</text>
<text x="190.5" y="81.7">edge detect</text>
<text x="289.3" y="82.9">B</text>
<text x="57.1" y="84.2">21</text>
<text x="57.1" y="86.7">22</text>
<text x="57.1" y="89.3">23</text>
<text x="67.6" y="85.5">PA5</text>
<text x="67.6" y="88">PA6</text>
<text x="81.2" y="85.5">PB5</text>
<text x="81.2" y="88">PB6</text>
<text x="93.3" y="84.2">57 BLUE_RST#</text>
<text x="93.3" y="86.7">58</text>
<text x="93.3" y="89.3">59</text>
<text x="205.7" y="89.3">I2C main bus: I2C1</text>
<text x="67.6" y="90.6">PA7</text>
<text x="67.6" y="95.6">PA8</text>
<text x="81.2" y="90.6">PB7</text>
<text x="81.2" y="95.6">PB8</text>
<text x="93.3" y="94.4">61 AUD_DAT</text>
<text x="205.7" y="91.8">SCL: PB8, SDA: PB9</text>
<text x="57.1" y="99.4">43</text>
<text x="57.1" y="102">44</text>
<text x="67.6" y="98.2">PA9</text>
<text x="67.6" y="100.7">PA10</text>
<text x="80" y="100.7">PB10</text>
<text x="81.2" y="98.2">PB9</text>
<text x="93.3" y="99.4">29 LED_0</text>
<text x="93.3" y="102">33</text>
<text x="93.3" y="96.9">62 PERIPH_EN</text>
<text x="57.1" y="107.1">46</text>
<text x="67.6" y="103.3">PA11</text>
<text x="67.6" y="105.8">PA12</text>
<text x="80" y="103.3">PB12</text>
<text x="80" y="105.8">PB13</text>
<text x="93.3" y="104.6">34</text>
<text x="93.3" y="107.1">35</text>
<text x="57.1" y="109.6">49</text>
<text x="57.1" y="112.2">50</text>
<text x="67.6" y="108.4">PA13</text>
<text x="67.6" y="110.9">PA14</text>
<text x="67.6" y="113.5">PA15</text>
<text x="80" y="108.4">PB14</text>
<text x="80" y="110.9">PB15</text>
<text x="93.3" y="109.6">36</text>
<text x="162" y="110.7" transform="rotate(-90 162 110.7)">4</text>
<text x="167" y="110.7" transform="rotate(-90 167 110.7)">2</text>
<text x="58.3" y="117.3">8</text>
<text x="58.3" y="119.8">9</text>
<text x="67.6" y="118.5">PC0</text>
<text x="81.1" y="118.5">PD2</text>
<text x="93.3" y="117.3">54 SDIO_CMD</text>
<text x="57.1" y="122.3">10</text>
<text x="57.2" y="124.9">11</text>
<text x="67.6" y="121.1">PC1</text>
<text x="67.6" y="123.6">PC2 PH0-OSC_IN</text>
<text x="93.3" y="122.3">5</text>
<text x="93.3" y="124.9">6</text>
<text x="149.9" y="122.3">3</text>
<text x="159.2" y="123.6">OSC</text>
<text x="163.2" y="123.7" transform="rotate(-90 163.2 123.7)">GND</text>
<text x="168.3" y="123.7" transform="rotate(-90 168.3 123.7)">GND</text>
<text x="1.8" y="131.3">C</text>
<text x="57.1" y="127.4">24</text>
<text x="57.1" y="130">25</text>
<text x="67.6" y="126.2">PC3</text>
<text x="67.6" y="128.7">PC4</text>
<text x="67.6" y="131.3">PC5-WK5</text>
<text x="69.9" y="126.2">PH1-OSC_OUT</text>
<text x="72.9" y="131.3">PH3-BOOT0</text>
<text x="93.3" y="130">60 P_BOOT0</text>
<text x="149.9" y="127.4">1</text>
<text x="159.2" y="128.7">OSC</text>
<text x="190.5" y="130">STM32F401 has embedded pull up so DB pull-up not</text>
<text x="289.3" y="131.3">C</text>
<text x="57.1" y="132.5">37</text>
<text x="57.1" y="135.1">38</text>
<text x="67.6" y="133.8">PC6</text>
<text x="67.6" y="136.4">PC7</text>
<text x="79.2" y="136.4">NRST</text>
<text x="93.3" y="135.1">7</text>
<text x="205.7" y="137.6">USB_SENSE: must use 5V-tolerant pin (PA9 is</text>
<text x="57.1" y="140.2">39</text>
<text x="57.1" y="142.7">40</text>
<text x="67.6" y="141.4">PC8</text>
<text x="67.6" y="144">PC9</text>
<text x="80.1" y="141.4">PB11</text>
<text x="93.3" y="140.2">30 LED_1</text>
<text x="205.7" y="140.2">5V-tol)</text>
<text x="205.7" y="142.7">USB powered but LTC off -&gt; max 3.6V tolerance</text>
<text x="261.7" y="140.2">SPI1: SD card</text>
<text x="261.7" y="142.7">SPI pins: PA4, PA5, PA7, PB4</text>
<text x="57.1" y="145.2">51</text>
<text x="57.1" y="147.8">52</text>
<text x="67.6" y="146.5">PC10</text>
<text x="67.6" y="149.1">PC11</text>
<text x="114.1" y="145.2">BOOT0: 0 main flash, 1 bootloader</text>
<text x="154.9" y="145.2">DFU bootloader needs MHz</text>
<text x="154.9" y="147.8">multiple</text>
<text x="205.7" y="145.2">-&gt; use voltage divider</text>
<text x="261.7" y="145.2">SPI_SCK with SWO debug wire</text>
<text x="27.1" y="155.4">1</text>
<text x="57.1" y="150.3">53</text>
<text x="58.3" y="152.9">2</text>
<text x="58.3" y="155.4">3</text>
<text x="67.6" y="154.1">PC13-TAMP-WKUP2</text>
<text x="67.6" y="151.6">PC12</text>
<text x="109.1" y="150.3">NRST: built-in pull-up, no</text>
<text x="109.1" y="152.9">ext needed</text>
<text x="14.5" y="156.7">OSC</text>
<text x="14.5" y="161.8">OSC</text>
<text x="27.1" y="160.5">3</text>
<text x="58.3" y="158">4</text>
<text x="67.6" y="156.7">PC14-OSC32_IN</text>
<text x="67.6" y="159.3">PC15-OSC32_OUT</text>
<text x="193" y="158">USART2: Bluetooth</text>
<text x="193" y="160.5">Pin direction checked.</text>
<text x="98.9" y="165.6">OLD 12MHZ crystal</text>
<text x="139.6" y="165.6">New 16 MHz crystal</text>
<text x="15.7" y="169.4" transform="rotate(-90 15.7 169.4)">GND</text>
<text x="20.8" y="169.4" transform="rotate(-90 20.8 169.4)">GND</text>
<text x="53.1" y="168.1">App note AN2867</text>
<text x="53.1" y="170.7">CL: specified by manufacturer</text>
<text x="53.1" y="173.2">ABS04W-32.768KHZ-6-D2-T5:</text>
<text x="98.9" y="168.1">App note AN2867</text>
<text x="98.9" y="170.7">CL: specified by manufacturer</text>
<text x="98.9" y="173.2">ABM10-166-12.000MHZ-T3: CL=8pF</text>
<text x="139.6" y="168.1">App note AN2867</text>
<text x="139.6" y="170.7">CL: specified by manufacturer</text>
<text x="139.6" y="173.2">ABM11-16MHZ-12: CL=12pF</text>
<text x="1.7" y="179.6">D</text>
<text x="14.4" y="178.7" transform="rotate(-90 14.4 178.7)">2</text>
<text x="19.5" y="178.7" transform="rotate(-90 19.5 178.7)">4</text>
<text x="53.1" y="175.8">CL=6pF</text>
<text x="53.1" y="178.3">Cs = 5pF (AN2867 gives as example)</text>
<text x="98.9" y="175.8">Cs = 5pF (AN2867 gives as example)</text>
<text x="98.9" y="178.3">CL = CL1xCL2/(CL1+CL2)+Cs</text>
<text x="139.6" y="175.8">Cs = 5pF (AN2867 gives as example)</text>
<text x="139.6" y="178.3">CL = CL1xCL2/(CL1+CL2)+Cs</text>
<text x="201.9" y="178.3">Title</text>
<text x="289.2" y="179.6">D</text>
<text x="53.1" y="180.8">CL = CL1xCL2/(CL1+CL2)+Cs</text>
<text x="53.1" y="183.4">CL = CL1^2/2CL1+Cs</text>
<text x="53.1" y="186">2(CL-Cs)=CL1=CL2</text>
<text x="98.9" y="180.8">CL = CL1^2/2CL1+Cs</text>
<text x="98.9" y="183.4">2(CL-Cs)=CL1=CL2</text>
<text x="139.6" y="180.8">CL = CL1^2/2CL1+Cs</text>
<text x="139.6" y="183.4">2(CL-Cs)=CL1=CL2</text>
<text x="201.9" y="186">Size</text>
<text x="214.6" y="186">Number</text>
<text x="265.5" y="186">Revision</text>
<text x="53.1" y="191.1">CL = 6pF</text>
<text x="98.9" y="188.5">CL = 8pF</text>
<text x="98.9" y="191.1">Cs = 5pF</text>
<text x="139.6" y="188.5">CL = 12pF</text>
<text x="139.6" y="191.1">Cs = 5pF</text>
<text x="203.2" y="189.8">A4</text>
<text x="53.1" y="193.6">Cs = 5pF</text>
<text x="53.1" y="196.1">CL1=CL2 = 2pF</text>
<text x="98.9" y="193.6">CL1=CL2 = 6pF</text>
<text x="139.6" y="193.6">CL1=CL2 = 14pF</text>
<text x="201.9" y="193.6">Date:</text>
<text x="201.9" y="196.1">File:</text>
<text x="213.3" y="193.6">31.03.2022</text>
<text x="213.4" y="196.1">D:\wearlab\..\logic_1a_stm.SchDoc</text>
<text x="252.8" y="196.1">Drawn By:</text>
<text x="252.8" y="193.6">Sheet</text>
<text x="260.2" y="193.6">of</text>
<text x="36" y="199.9">1</text>
<text x="109.2" y="199.9">2</text>
<text x="182.3" y="199.9">3</text>
<text x="255.4" y="199.9">4</text>
</g>
<g font-size="2.3" fill="#262626">
<text x="233.6" y="18">VBAT</text>
<text x="234.3" y="23.1">VCC</text>
<text x="233.6" y="35.9">AVCC</text>
<text x="45.5" y="71.5">BLUE_RTS 14</text>
<text x="106.5" y="71.5">SS#2</text>
<text x="45.5" y="74">BLUE_CTS15</text>
<text x="45.5" y="76.6">BLUE_RX 16</text>
<text x="106.5" y="74">LED_2</text>
<text x="106.5" y="76.6">RTC_SQW</text>
<text x="40.3" y="81.7">X_4_ADC_DAC 20</text>
<text x="45.5" y="79.1">BLUE_TX 17</text>
<text x="48" y="89.3">MOSI2</text>
<text x="48" y="86.7">MISO2</text>
<text x="48" y="84.2">SCK2</text>
<text x="104" y="86.7">S_SCL</text>
<text x="104" y="89.3">S_SDA</text>
<text x="42.9" y="94.4">SD_DETECT 41</text>
<text x="40.3" y="99.4">PWR_ON</text>
<text x="45.5" y="102">USB_CPU_N</text>
<text x="45.5" y="96.9">USB_SENSE42</text>
<text x="104" y="102">X_SAIA2_FS_NSS</text>
<text x="45.5" y="104.6">USB_CPU_P45</text>
<text x="48" y="107.1">P_SW_DIO</text>
<text x="104" y="104.6">X_SAIA2_SCK</text>
<text x="104" y="107.1">X_SAI2A_MCLK_MISO</text>
<text x="48" y="109.6">P_SW_CLK</text>
<text x="104" y="109.6">X_SAI2A_SD_MOSI</text>
<text x="45.5" y="117.3">X_0_ADC0</text>
<text x="45.5" y="119.8">X_1_ADC1</text>
<text x="45.5" y="124.9">X_2_ADC2</text>
<text x="45.5" y="122.3">X_AUD_CLK</text>
<text x="45.5" y="130">PWR_PBSTAT</text>
<text x="45.5" y="127.4">X_3_ADC3</text>
<text x="124.9" y="127.4">VCC</text>
<text x="45.5" y="135.1">X_AUD_DAT</text>
<text x="45.5" y="132.5">X_5</text>
<text x="96.3" y="135.1">P_NRST</text>
<text x="45.5" y="140.2">SDIO_D0</text>
<text x="45.5" y="142.7">SDIO_D1</text>
<text x="45.5" y="145.2">SDIO_D2</text>
<text x="45.5" y="147.8">SDIO_D3</text>
<text x="45.5" y="150.3">SDIO_CK</text>
<text x="45.5" y="152.9">MOTION_INT</text>
</g>
<g font-size="2.3" fill="#0e0e0e">
<text x="243.9" y="18">U102B</text>
<text x="226.1" y="25.7">C2</text>
<text x="226.1" y="28.2">C5</text>
<text x="231.2" y="25.7">100nF</text>
<text x="231.2" y="28.2">100nF</text>
<text x="226.1" y="30.8">C6</text>
<text x="226.1" y="33.3">C101100nF</text>
<text x="231.2" y="30.8">100nF</text>
<text x="226.1" y="38.4">C8</text>
<text x="231.2" y="38.4">100nF</text>
<text x="243.9" y="43.5">STM32L496RET</text>
<text x="65.8" y="68.9">U102A</text>
<text x="149.7" y="114.7">C102</text>
<text x="149.7" y="117.3">13pF (id. 14pF)</text>
<text x="113.9" y="129.2">R100</text>
<text x="112.4" y="134.8">R102</text>
<text x="112.4" y="137.4">47k</text>
<text x="113.9" y="133.3">0R</text>
<text x="149.5" y="134.8">C100</text>
<text x="149.5" y="137.4">13pF (id. 14pF)</text>
<text x="159.9" y="132.5">Y100</text>
<text x="159.9" y="135.1">Quartz4pin</text>
<text x="9.8" y="152.9">Y101</text>
<text x="35" y="152.6">C105</text>
<text x="35" y="155.2">2pF</text>
<text x="35" y="165.4">C107</text>
<text x="35" y="167.9">2pF</text>
<text x="65.8" y="163.1">STM32L496RET</text>
<text x="9.8" y="181.4">Quartz4pin</text>
</g>
</svg>
